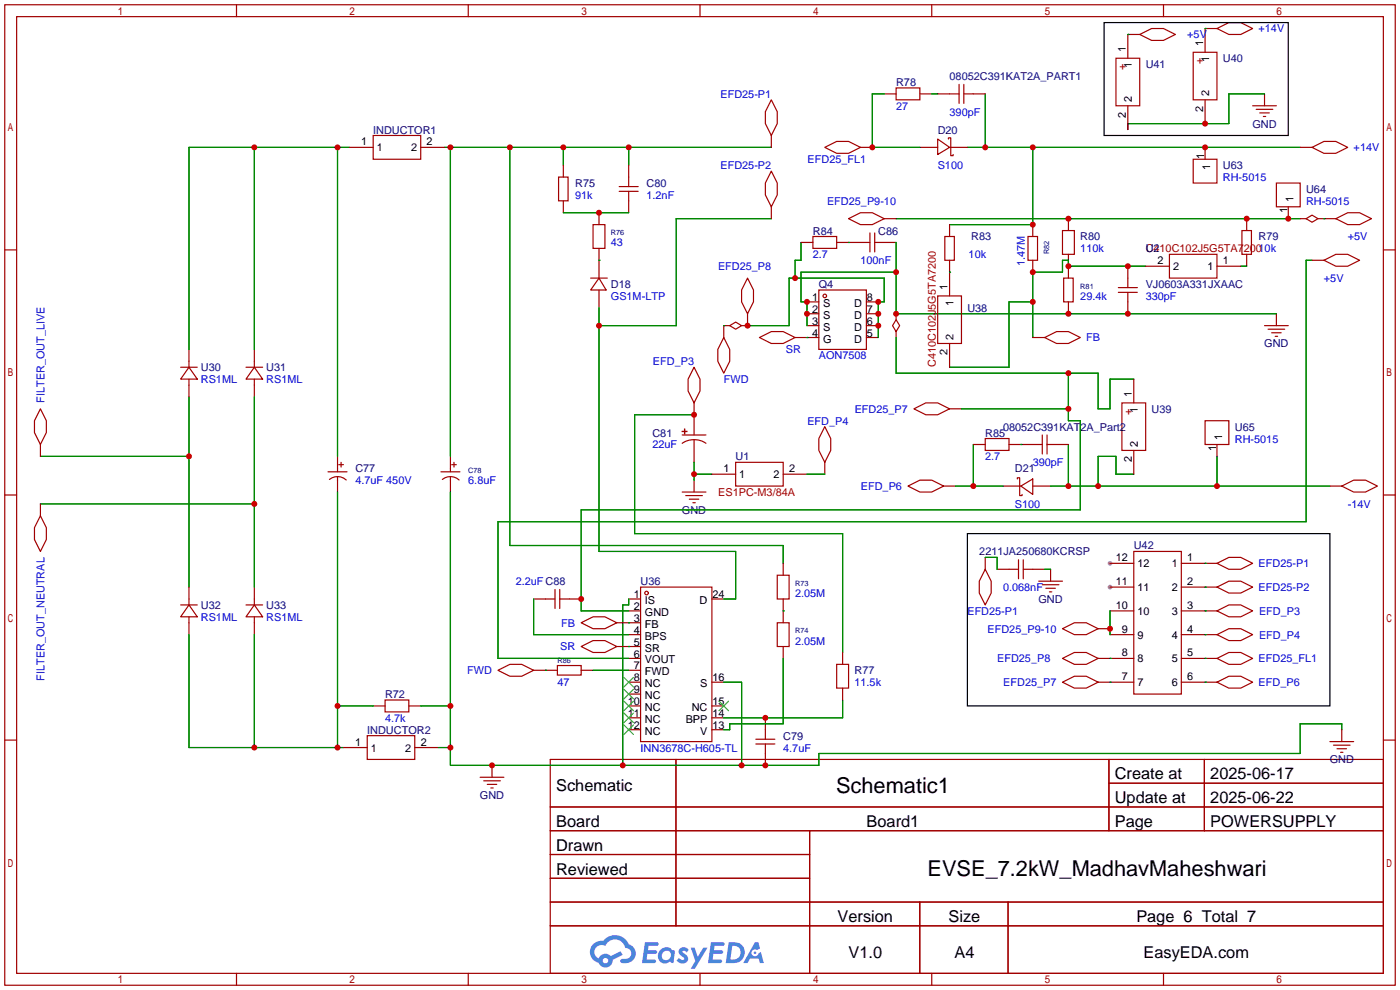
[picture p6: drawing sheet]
<svg xmlns="http://www.w3.org/2000/svg" width="299mm" height="212mm" viewBox="0 0 299 212" stroke-linecap="round" stroke-linejoin="round" font-family="sans-serif">
<g fill="#999">
<circle cx="237.2" cy="125.5" r=".51"/>
<circle cx="237.2" cy="120.4" r=".51"/>
</g>
<g fill="none" stroke="#a10000" stroke-width=".25">
<path d="M1 1h297.2v209.6h-297.2zM3.6 3.6h292.1v204.4h-292.1zM50.5 1v2.6M100.1 1v2.6M149.6 1v2.6M199.1 1v2.6M248.7 1v2.6M1 53.4h2.6M295.7 53.4h2.5M1 105.8h2.6M295.7 105.8h2.5M1 158.2h2.6"/>
<path d="M295.7 158.2h2.5M117.6 162.3h178.1v45.7h-178.1zM117.6 172.5h178.1M117.6 177.5h178.1M144.5 162.3v35.6M173 177.5v30.5M237 162.3v15.2M237 167.4h58.7M257.4 162.3v15.2M117.6 182.6h55.4M117.6 192.8h178.1M117.6 187.7h55.4"/>
<path d="M117.6 197.9h178.1M196.6 192.8v15.2M215.4 192.8v15.2M50.5 208v2.6M100.1 208v2.6M149.6 208v2.6M199.1 208v2.6M248.7 208v2.6"/>
</g>
<g fill="#5487ff">
<path d="M145.3 202.7a1.3 1.3 0 0 1 1.9 .3l-.4 .6a.54 .54 0 0 0-.9-.2l.1 .2a1.34 1.34 0 0 1 .9 1.8 1.47 1.47 0 0 1-2.3-.1l.5-.6 .8 .5a.31 .31 0 0 0 .4-.3 .31 .31 0 0 0-.3-.4 1.12 1.12 0 0 1-.7-1.8z"/>
<path d="M147.6 202.5h.9l.6 2 1.2-2h.9l-2.7 4.6h-.9l1-1.7z"/>
<path d="M137.8 201.4h1.7a1.31 1.31 0 0 1 1.2 .2 .4 .4 0 0 1-.3 .5l-1.8 .1-.1 .9h1.6a.4 .4 0 0 1 .4 .4 .4 .4 0 0 1-.5 .4h-1.6l-.2 1.2h1.4a.46 .46 0 0 1 .5 0 .46 .46 0 0 1 .1 .5l-.4 .2h-2.6z"/>
<path d="M151.9 201.4h1.7a1.32 1.32 0 0 1 1.2 .2 .39 .39 0 0 1-.3 .5l-1.8 .1-.1 .9h1.6a.4 .4 0 0 1 .4 .4 .4 .4 0 0 1-.4 .4h-1.7l-.2 1.2h1.4a.46 .46 0 0 1 .5 0 .46 .46 0 0 1 .1 .5l-.4 .2h-2.6z"/>
<path d="M161.3 201.4h.8l.3 1.3-.6 .4a.75 .75 0 0 0-1.1 .3 .75 .75 0 0 0 .5 1 .75 .75 0 0 0 .9-.7l.5-.2 .6 2.3h-.8l-.3-.9h-1.8l-.5 .9h-1z"/>
<path d="M155.7 201.4l-.6 4.4h1.5a2.27 2.27 0 0 0 2.6-2.2 2.27 2.27 0 0 0-2.7-2.2zM156.5 202.1a1.5 1.5 0 0 1 1.8 1.6 1.5 1.5 0 0 1-1.9 1.4h-.3z"/>
<path d="M141.2 203a1.6 1.6 0 0 0-.3 2.3 1.6 1.6 0 0 0 2.3 .2l.7 .3 .3-2.4-.1-.3-.5-.1a1.58 1.58 0 0 0-2.4 0zM141.8 203.5a.98 .98 0 0 1 1.6 .4 .98 .98 0 0 1-1.1 1.3 .94 .94 0 0 1-.9-.7 .94 .94 0 0 1 .4-1z"/>
<path d="M126.8 201.8a2.37 2.37 0 0 0 1.1 4 1.54 1.54 0 0 0 1.8 1 1.54 1.54 0 0 0 1.2-1.6l2.2-1.1-.5-.8-2 1a1.57 1.57 0 0 0-2.7 .5 1.5 1.5 0 0 1-.7-2.1 1.5 1.5 0 0 1 2.2-.5 2.23 2.23 0 0 1 2.3-1.4 2.23 2.23 0 0 1 2 1.8 1.16 1.16 0 0 1 1.2 1.1 1.16 1.16 0 0 1-1.1 1.2h-.7a.47 .47 0 0 0-.5 .4 .47 .47 0 0 0 .4 .5 2.17 2.17 0 0 0 2.5-.9 2.17 2.17 0 0 0-.3-2.7l-.8-.4a3.2 3.2 0 0 0-5.5-.7l-1.1 .1zM128.8 205.3a.6 .6 0 0 1 1.2 0 .6 .6 0 0 1-1.2 0z"/>
<circle cx="161.4" cy="203.6" r=".28"/>
</g>
<g fill="none" stroke="#008700" stroke-width=".25">
<path d="M241 7.4h.1M257.6 6.1h.1M54.4 31.5v43.2M72.1 31.5v66M74.7 31.5h-34.3v43.2M95 31.5h69.8M96.3 31.5v66M109 31.5v85.1h58.4v3.8M120.4 31.5v3.8M134.4 31.5v3.8M189 20.1h-2.6v11.4h10.2M199.1 20.1h1.3"/>
<path d="M206.8 31.5h71.1M210.6 20.1v11.4M220.7 31.5v16.5h-17.8M270.3 20.1h-7.7v6.3h-21.6v1.3M120.4 45.5h14M128 55.6h.1M164.8 46.7h-20.3v22.9h-16.5M171.2 51.8v3.8h-1.3v3.8M181.4 51.8h.1M191.5 46.7h86.4M191.5 58.2h-20.3v6.3h1.3v5.1M191.5 51.8v15.3h81.3"/>
<path d="M202.9 58.2h.1M244.9 56.9h-16.6v-1.3h-1.2v2.6h-6.4v13.9M265.2 56.9h1.2M280.4 55.6h-1.3v55.9h-172.7v29.2h28M283 46.7h.1M128 65.8v52.1h29.2v10.1h-2.5M154.7 69.6h.1M159.8 69.6h8.9v-10.2h20.3v5.1h-1.3v7.6M172.5 72.1h.1M191.5 72.1v7.7h43.2v7.6h2.5v-6.4h5.1M220.7 64.5h-5.1v14h-12.7M228.3 79.8v10.1h2.6v19.1h-106.7v21.6h10.2"/>
<path d="M8.6 97.5h31.8M40.4 84.8v40.7M54.4 84.8v40.7M148.3 88.6h-12.7v25.4h44.5v25.4M148.3 98.8v3.8M205.5 87.4h22.8M208 95v8.9M218.2 95h.1M228.3 95v8.9M260.1 97.5v6.4M8.6 107.7h45.8M72.1 105.2v54.6"/>
<path d="M96.3 105.2v58.4h78.7v-2.6h102.9v-6.3h8.9v1.3M148.3 101.3h3.8M172.5 101.3h3.8M204.2 103.9h10.2M210.6 119.1h2.5v2.6M224.5 103.9h59.7M242.3 101.3h-3.8v-3.8h-3.8v6.4M40.4 135.6v24.2h33M54.4 135.6v24.2M114 128v7.6h20.4M134.4 138.2h.1M134.4 133.1h.1"/>
<path d="M134.4 128v1.3h-1.3v34.3M167.4 130.6h.1M223.3 121.7h1.2M237.2 130.6v5M257.6 135.6h.1M257.6 125.5h.1M257.6 130.6h.1M257.6 120.4h.1M72.1 150.9h7.7M89.9 150.9h6.4M93.7 159.8h2.6M116.6 143.3h.1"/>
<path d="M126.7 143.3h7.7M154.7 145.8h3.8v17.8M167.4 140.7v14h-11.4v1.3h-1.3M180.1 149.6v3.8h-25.4M237.2 145.8h.1M237.2 140.7h.1M257.6 145.8h.1M257.6 140.7h.1"/>
</g>
<g fill="none" stroke="#a10000" stroke-width=".25">
<path d="M191.5 18.8h5.1v2.5h-5.1zM205 18v4.1M206 18v4.1M238.5 12.4h5.1v10.2h-5.1zM243.6 7.4l2.5-1.3h2.6l2.5 1.3-2.5 1.2h-2.6zM243.6 7.4h-2.6v5M255 11.2h5.1v10.1h-5.1zM260.1 6.1l2.5-1.3h2.6l2.5 1.3-2.5 1.3h-2.6zM260.1 6.1h-2.5v5.1M74.7 31.5h5.1M79.8 29h10.1v5h-10.1zM89.9 31.5h5.1"/>
<path d="M119.4 37.8h2v5.1h-2zM120.4 35.3v2.5M132.3 39.9h4.1M134.4 35.3v4.6M164.8 21.3l1.3 2.6v2.5l-1.3 2.6-1.2-2.6v-2.5zM164.8 36.6l1.3 2.5v2.6l-1.3 2.5-1.2-2.5v-2.6zM164.8 29v2.5M176.3 31.5l2.5-1.3h2.6l2.5 1.3-2.5 1.3h-2.6zM183.9 31.5h2.5M189 20.1h2.5M196.6 31.5h3.8M196.6 20.1h2.5"/>
<path d="M200.4 29.7l2.5 1.8-2.5 1.5zM200.4 20.1h4.6M202.7 29.7v-.2h.5v3.8h.5v-.3M202.9 31.5h3.9M206 20.1h4.6M241 22.6v5.1M255 34h5.1v5.1h-5.1zM257.6 21.3v5.1M257.6 31.5v2.5M267.7 22.6h5.1M268.5 23.4h3.5M269.2 24.1h2.1"/>
<path d="M270 24.9h.5M270.3 20.1v2.5M272.8 39.1h5.1v5.1h-5.1zM277.9 31.5h2.5M280.4 31.5l2.6-1.3h2.5l2.5 1.3-2.5 1.3h-2.5zM120.4 42.9v2.6M126.2 59.4h3.6M126.7 48h2.6v5.1h-2.6zM128 59.4l1.5 2.6h-3.3zM128 45.5v2.5M128 53.1v6.3M132.3 40.9h4.1"/>
<path d="M134.4 40.9v4.6M159.8 59.4l1.2 2.6v2.5l-1.2 2.6-1.3-2.6v-2.5zM164.8 44.2v2.5M171.2 51.8h2.5M173.7 50.5h5.1v2.6h-5.1zM178.8 51.8h7.1M181.4 46.7l2.5-1.2h2.5l2.6 1.2-2.6 1.3h-2.5zM185.9 49.8v4M186.9 51.8h4.6M186.9 49.8v4M189 46.7h2.5M201.9 50.5h2.1v5.1h-2.1z"/>
<path d="M202.9 48v2.5M202.9 55.6v7.6M219.7 50.5h2v5.1h-2zM220.7 48v2.5M220.7 55.6v2.6M227.1 49.3h2.5v5.1h-2.5zM227.3 59.4h2.1v5.1h-2.1zM228.3 46.7v2.6M228.3 54.4v5M241 56.9v4.6M244.9 56.9h5M249.9 54.4h10.2v5h-10.2z"/>
<path d="M260.1 56.9h5.1M265.4 49.3h2.1v5.1h-2.1zM266.4 46.7v2.6M266.4 54.4v2.5M275.3 44.2v2.5M277.9 46.7h1.2M279.1 46.7l1.3-.7 1.3 .7-1.3 .8zM280.4 55.6h2.6M281.7 46.7h3.8M283 55.6l2.5-1.2h2.5l2.6 1.2-2.6 1.3h-2.5zM285.5 46.7l2.5-1.2h2.6l2.5 1.2-2.5 1.3h-2.6zM38.6 78.5h3.6"/>
<path d="M40.4 78.5l1.8 2.5h-3.6zM40.4 74.7v3.8M52.6 78.5h3.5M54.4 78.5l1.7 2.5h-3.5zM54.4 74.7v3.8M128 62v3.8M148.3 78.5l1.3 2.5v2.6l-1.3 2.5-1.2-2.5v-2.6zM154.7 72.1l1.3 2.6v2.5l-1.3 2.6-1.3-2.6v-2.5zM156 69.6l1.2-.8 1.3 .8-1.3 .8zM156 69.6h-1.3v2.5M159.8 67.1v2.5h-1.3M162.3 72.1l2.5-1.2h2.6l2.5 1.2-2.5 1.3h-2.6z"/>
<path d="M169.9 72.1h5.1M172.5 69.6h2.5M172.5 64.5h2.5M172.5 67.1h2.5M175 62h10.2v12.7h-10.2zM185.2 69.6h2.5M185.2 64.5h2.5M185.2 67.1h2.5M185.2 72.1h2.5M191.5 68.3l.8 1.3-.8 1.3-.7-1.3zM191.5 67.1v1.2M191.5 70.9v1.2"/>
<path d="M200.4 63.2h5.1v10.2h-5.1zM202.9 73.4v5.1M220.7 72.1h2.6M223.3 72.1l2.5-1.2h2.5l2.6 1.2-2.6 1.3h-2.5zM228.3 64.5v2.6M239 61.5h4.1M239 62.5h4.1M241 62.5v4.6M270.3 69.6h5M271 70.4h3.6M271.8 71.1h2M272.5 71.9h.5"/>
<path d="M272.8 67.1v2.5M8.6 87.4l1.3 2.5v2.6l-1.3 2.5-1.2-2.5v-2.6zM8.6 95v2.5M40.4 81v3.8M54.4 81v3.8M72.1 97.5v3.3M72.4 99.3h1M72.9 98.8v1M96.3 97.5v3.3M96.5 99.3h1M97 98.8v1M145.8 92.2h1z"/>
<path d="M145.8 93h5.1M146.3 91.7v1zM148.3 94l1.6 .2 1 .5M148.3 94l-1 .1-1.5 .6M148.3 86.1v6.9M148.3 94v4.8M157.2 98.8h10.2v5.1h-10.2zM176.3 91.2l1.2 2.5v2.6l-1.2 2.5-1.3-2.5v-2.6zM176.3 98.8v2.5M195.3 87.4l2.6-1.3h2.5l2.5 1.3-2.5 1.2h-2.5zM202.9 87.4h2.6M208 95h2.6"/>
<path d="M210.6 93.7h5v2.6h-5zM215.6 95h7.2M222.8 93v4M223.8 95h4.5M223.8 93v4M239.8 86.1h5.1v10.2h-5.1zM242.3 81v5.1M242.3 96.3v5M257.6 89.9h5v5.1h-5zM260.1 95v2.5M8.6 110.2l1.3 2.6v2.5l-1.3 2.6-1.2-2.6v-2.5zM8.6 107.7v2.5"/>
<path d="M70.1 100.8h4.1M70.4 102.5a2.74 2.74 0 0 1 3.6 .1M72.1 101.9v3.3M94.2 100.8h4.1M94.5 102.5a2.74 2.74 0 0 1 3.6 .1M96.3 101.9v3.3M145.8 105.2h5.1M146.6 105.9h3.5M147.3 106.7h2.1M148.1 107.4h.5M148.3 102.6v2.6M152.1 101.3h5.1"/>
<path d="M167.4 101.3h5.1M194.1 103.9l2.5-1.3h2.5l2.6 1.3-2.6 1.3h-2.5zM201.7 103.9h2.5M210.6 119.1v2.6M214.4 103.9h3.8M217.4 102.4v-.3h.5v3.8h.5v-.2M217.7 119.6v4.1M218.2 103.9l2.5-1.5v3.3zM218.7 119.6v4.1M220.7 103.9h3.8M242.3 117.9h10.2v30.4h-10.2zM284.2 103.9h2.6"/>
<path d="M286.8 103.9l2.5-1.3h2.5l2.6 1.3-2.6 1.3h-2.5zM38.6 129.3h3.6M40.4 129.3l1.8 2.5h-3.6zM40.4 125.5v3.8M40.4 131.8v3.8M52.6 129.3h3.5M54.4 129.3l1.7 2.5h-3.5zM54.4 125.5v3.8M54.4 131.8v3.8M114 128h4.6M118.6 126v4M119.6 128h4.6"/>
<path d="M119.6 126v4M124.2 138.2l2.5-1.3h2.6l2.5 1.3-2.5 1.2h-2.6zM124.2 133.1l2.5-1.3h2.6l2.5 1.3-2.5 1.3h-2.6zM131.8 133.1h5.1M131.8 138.2h5.1M134.4 128h2.5M134.4 130.6h2.5M134.4 135.6h2.5M136.9 125.5h15.2v33h-15.2zM152.1 128h2.6M166.1 122.9h2.6v5.1h-2.6zM166.1 133.1h2.6v5.1h-2.6z"/>
<path d="M167.4 120.4v2.5M167.4 128v5.1M167.4 138.2v2.5M180.1 139.4v2.6M210.6 121.7l1.2 2.5v2.5l-1.2 2.6-1.3-2.6v-2.5zM213.1 121.7h4.6M218.7 121.7h4.6M222 124.2h5.1M222.8 125h3.5M223.5 125.7h2.1M224.3 126.5h.5M224.5 121.7v2.5"/>
<path d="M227.1 134.4l2.5-1.3h2.6l2.5 1.3-2.5 1.2h-2.6zM234.7 134.4h2.5M237.2 130.6h5.1M237.2 135.6h5.1M237.2 120.4h5.1M237.2 125.5h5.1M252.5 130.6h7.6M252.5 135.6h7.6M252.5 120.4h7.6M252.5 125.5h7.6M260.1 135.6l2.5-1.2h2.6l2.5 1.2-2.5 1.3h-2.6zM260.1 125.5l2.5-1.3h2.6l2.5 1.3-2.5 1.2h-2.6z"/>
<path d="M260.1 130.6l2.5-1.3h2.6l2.5 1.3-2.5 1.2h-2.6zM260.1 120.4l2.5-1.3h2.6l2.5 1.3-2.5 1.3h-2.6zM73.4 159.8h5.1M78.5 157.2h10.1v5.1h-10.1zM79.8 150.9h2.5M82.3 149.6h5.1v2.5h-5.1zM87.4 150.9h2.5M88.6 159.8h5.1M106.4 143.3l2.6-1.3h2.5l2.5 1.3-2.5 1.2h-2.5zM114 143.3h5.1M119.1 142.2h5.1v2.1h-5.1zM124.2 143.3h2.5"/>
<path d="M134.4 150.9h2.5M134.4 140.7h2.5M134.4 143.3h2.5M134.4 145.8h2.5M134.4 148.3h2.5M134.4 153.4h2.5M134.4 156h2.5M152.1 150.9h2.6M152.1 145.8h2.6M152.1 153.4h2.6M152.1 156h2.6M161.5 158h4.1"/>
<path d="M161.5 159h4.1M163.6 153.4v4.6M163.6 159v4.6M178.8 142h2.6v5.1h-2.6zM180.1 147.1v2.5M227.1 145.8l2.5-1.3h2.6l2.5 1.3-2.5 1.3h-2.6zM227.1 140.7l2.5-1.3h2.6l2.5 1.3-2.5 1.3h-2.6zM234.7 140.7h7.6M234.7 145.8h7.6M252.5 140.7h7.6M252.5 145.8h7.6M260.1 145.8l2.5-1.3h2.6l2.5 1.3-2.5 1.3h-2.6z"/>
<path d="M260.1 140.7l2.5-1.3h2.6l2.5 1.3-2.5 1.3h-2.6zM284.2 158.5h5.1M285 159.3h3.5M286.8 156v2.5M102.6 166.1h5.1M103.4 166.9h3.5M104.1 167.6h2.1M104.9 168.4h.5M105.2 163.6v2.5M285.8 160h2M286.5 160.8h.5"/>
<circle cx="176.3" cy="63.2" r=".38"/>
<circle cx="138.2" cy="126.7" r=".38"/>
</g>
<path d="M133.3 144.8l2.1 2M133.3 147.3l2.1 2.1M133.3 149.9l2.1 2M133.3 152.4l2.1 2M133.3 154.9l2.1 2.1M135.4 144.8l-2.1 2M135.4 147.3l-2.1 2.1M135.4 149.9l-2.1 2M135.4 152.4l-2.1 2M135.4 154.9l-2.1 2.1M153.7 149.9l2 2M155.7 149.9l-2 2" fill="none" stroke="#3c3" stroke-width=".25"/>
<path d="M236 4.8h39.3v24.2h-39.3zM206.8 114h77.4v36.9h-77.4z" fill="none" stroke="#000" stroke-width=".25"/>
<g fill="#c00">
<circle cx="40.4" cy="97.5" r=".63"/>
<circle cx="54.4" cy="107.7" r=".63"/>
<circle cx="96.3" cy="31.5" r=".63"/>
<circle cx="109" cy="31.5" r=".63"/>
<circle cx="120.4" cy="31.5" r=".63"/>
<circle cx="134.4" cy="31.5" r=".63"/>
<circle cx="54.4" cy="31.5" r=".63"/>
<circle cx="72.1" cy="31.5" r=".63"/>
<circle cx="54.4" cy="159.8" r=".63"/>
<circle cx="72.1" cy="159.8" r=".63"/>
<circle cx="72.1" cy="150.9" r=".63"/>
<circle cx="163.6" cy="153.4" r=".63"/>
<circle cx="96.3" cy="159.8" r=".63"/>
<circle cx="96.3" cy="150.9" r=".63"/>
<circle cx="105.2" cy="163.6" r=".63"/>
<circle cx="133.1" cy="163.6" r=".63"/>
<circle cx="158.5" cy="163.6" r=".63"/>
<circle cx="163.6" cy="163.6" r=".63"/>
<circle cx="128" cy="45.5" r=".63"/>
<circle cx="128" cy="69.6" r=".63"/>
<circle cx="148.3" cy="101.3" r=".63"/>
<circle cx="148.3" cy="88.6" r=".63"/>
<circle cx="210.6" cy="31.5" r=".63"/>
<circle cx="220.7" cy="31.5" r=".63"/>
<circle cx="220.7" cy="48" r=".63"/>
<circle cx="257.6" cy="31.5" r=".63"/>
<circle cx="228.3" cy="46.7" r=".63"/>
<circle cx="266.4" cy="46.7" r=".63"/>
<circle cx="275.3" cy="46.7" r=".63"/>
<circle cx="186.4" cy="31.5" r=".63"/>
<circle cx="159.8" cy="69.6" r=".63"/>
<circle cx="169.9" cy="59.4" r=".63"/>
<circle cx="187.7" cy="64.5" r=".63"/>
<circle cx="187.7" cy="67.1" r=".63"/>
<circle cx="187.7" cy="69.6" r=".63"/>
<circle cx="208" cy="103.9" r=".63"/>
<circle cx="228.3" cy="103.9" r=".63"/>
<circle cx="234.7" cy="103.9" r=".63"/>
<circle cx="260.1" cy="103.9" r=".63"/>
<circle cx="228.3" cy="79.8" r=".63"/>
<circle cx="228.3" cy="87.4" r=".63"/>
<circle cx="124.2" cy="128" r=".63"/>
<circle cx="220.7" cy="58.2" r=".63"/>
<circle cx="220.7" cy="64.5" r=".63"/>
<circle cx="228.3" cy="56.9" r=".63"/>
<circle cx="241" cy="56.9" r=".63"/>
<circle cx="241" cy="67.1" r=".63"/>
<circle cx="228.3" cy="67.1" r=".63"/>
<circle cx="191.5" cy="67.1" r=".63"/>
<circle cx="191.5" cy="58.2" r=".63"/>
<circle cx="172.5" cy="64.5" r=".63"/>
<circle cx="172.5" cy="67.1" r=".63"/>
<circle cx="257.6" cy="26.4" r=".63"/>
<circle cx="237.2" cy="134.4" r=".63"/>
</g>
<g font-size="4.7">
<text x="178.7" y="169.5">Schematic1</text>
<text x="198.2" y="187.3">EVSE_7.2kW_MadhavMaheshwari</text>
</g>
<g font-size="3.5">
<text x="238.3" y="166.6">Create at</text>
<text x="258.7" y="166.6">2025-06-17</text>
<text x="118.9" y="169.1">Schematic</text>
<text x="238.3" y="171.7">Update at</text>
<text x="258.7" y="171.7">2025-06-22</text>
<text x="118.9" y="176.8">Board</text>
<text x="185.2" y="176.8">Board1</text>
<text x="238.3" y="176.8">Page</text>
<text x="258.7" y="176.8">POWERSUPPLY</text>
<text x="118.9" y="181.8">Drawn</text>
<text x="118.9" y="186.9">Reviewed</text>
<text x="179" y="197.1">Version</text>
<text x="202.7" y="197.1">Size</text>
<text x="242.9" y="197.1">Page 6 Total 7</text>
<text x="181.3" y="204.7">V1.0</text>
<text x="204" y="204.7">A4</text>
<text x="244.4" y="204.7">EasyEDA.com</text>
</g>
<g font-size="2.3">
<text x="240.6" y="11.2" transform="rotate(-90 240.6 11.2)">1</text>
<text x="257.1" y="9.9" transform="rotate(-90 257.1 9.9)">1</text>
<text x="241.9" y="14.5" transform="rotate(-90 241.9 14.5)">1</text>
<text x="258.4" y="13.2" transform="rotate(-90 258.4 13.2)">1</text>
<text x="241.9" y="21.8" transform="rotate(-90 241.9 21.8)">2</text>
<text x="257.1" y="23.9" transform="rotate(-90 257.1 23.9)">2</text>
<text x="258.4" y="20.6" transform="rotate(-90 258.4 20.6)">2</text>
<text x="240.6" y="25.2" transform="rotate(-90 240.6 25.2)">2</text>
<text x="77.2" y="31.1">1</text>
<text x="80.5" y="32.3">1</text>
<text x="87.9" y="32.3">2</text>
<text x="91.2" y="31.1">2</text>
<text x="257.4" y="33.9" transform="rotate(-90 257.4 33.9)">1</text>
<text x="258.6" y="36.3" transform="rotate(-90 258.6 36.3)">1</text>
<text x="275.1" y="45.6" transform="rotate(-90 275.1 45.6)">1</text>
<text x="276.4" y="43.3" transform="rotate(-90 276.4 43.3)">1</text>
<text x="247.4" y="56.5">2</text>
<text x="250.7" y="57.7">2</text>
<text x="258" y="57.7">1</text>
<text x="261.4" y="56.5">1</text>
<text x="173.6" y="64.3">1</text>
<text x="175.9" y="65.6">S</text>
<text x="182.5" y="65.6">D</text>
<text x="185.3" y="64.3">8</text>
<text x="202.5" y="62" transform="rotate(-90 202.5 62)">1</text>
<text x="203.8" y="65.3" transform="rotate(-90 203.8 65.3)">1</text>
<text x="173.6" y="71.9">4</text>
<text x="173.6" y="69.4">3</text>
<text x="173.6" y="66.9">2</text>
<text x="175.9" y="70.7">S</text>
<text x="175.9" y="68.1">S</text>
<text x="182.5" y="68.1">D</text>
<text x="182.5" y="70.7">D</text>
<text x="185.3" y="66.9">7</text>
<text x="185.3" y="69.4">6</text>
<text x="185.3" y="71.9">5</text>
<text x="175.9" y="73.2">G</text>
<text x="182.5" y="73.2">D</text>
<text x="202.5" y="76" transform="rotate(-90 202.5 76)">2</text>
<text x="203.8" y="72.6" transform="rotate(-90 203.8 72.6)">2</text>
<text x="241.9" y="84.8" transform="rotate(-90 241.9 84.8)">1</text>
<text x="243.2" y="88.2" transform="rotate(-90 243.2 88.2)">1</text>
<text x="243.2" y="95.5" transform="rotate(-90 243.2 95.5)">2</text>
<text x="261.2" y="94.1" transform="rotate(-90 261.2 94.1)">1</text>
<text x="154.7" y="100.9">1</text>
<text x="168.7" y="100.9">2</text>
<text x="241.9" y="98.8" transform="rotate(-90 241.9 98.8)">2</text>
<text x="259.9" y="96.4" transform="rotate(-90 259.9 96.4)">1</text>
<text x="158" y="102.2">1</text>
<text x="165.3" y="102.2">2</text>
<text x="238.5" y="120">12</text>
<text x="253.7" y="120">1</text>
<text x="238.5" y="125.1">11</text>
<text x="243.1" y="121.2">12</text>
<text x="250.4" y="121.2">1</text>
<text x="253.7" y="125.1">2</text>
<text x="135.5" y="127.8">1</text>
<text x="135.5" y="130.4">2</text>
<text x="137.8" y="129.1">IS</text>
<text x="137.8" y="131.6">GND</text>
<text x="149.5" y="129.1">D</text>
<text x="152.3" y="127.8">24</text>
<text x="238.5" y="130.1">10</text>
<text x="243.1" y="131.4">10</text>
<text x="243.1" y="126.3">11</text>
<text x="250.4" y="126.3">2</text>
<text x="250.4" y="131.4">3</text>
<text x="253.7" y="130.1">3</text>
<text x="135.5" y="132.9">3</text>
<text x="135.5" y="135.4">4</text>
<text x="135.5" y="138">5</text>
<text x="137.8" y="134.2">FB</text>
<text x="137.8" y="136.7">BPS</text>
<text x="239.8" y="135.2">9</text>
<text x="243.1" y="136.5">9</text>
<text x="250.4" y="136.5">4</text>
<text x="253.7" y="135.2">4</text>
<text x="135.5" y="140.5">6</text>
<text x="135.5" y="143.1">7</text>
<text x="137.8" y="139.3">SR</text>
<text x="137.8" y="141.8">VOUT</text>
<text x="239.8" y="140.3">8</text>
<text x="243.1" y="141.6">8</text>
<text x="250.4" y="141.6">5</text>
<text x="253.7" y="140.3">5</text>
<text x="135.5" y="145.6">8</text>
<text x="135.5" y="148.1">9</text>
<text x="137.8" y="144.3">FWD</text>
<text x="137.8" y="146.9">NC</text>
<text x="137.8" y="149.4">NC</text>
<text x="149.7" y="146.9">S</text>
<text x="152.3" y="145.6">16</text>
<text x="239.8" y="145.4">7</text>
<text x="243.1" y="146.6">7</text>
<text x="250.4" y="146.6">6</text>
<text x="253.7" y="145.4">6</text>
<text x="134.2" y="150.7">10</text>
<text x="134.2" y="153.2">11</text>
<text x="134.2" y="155.8">12</text>
<text x="137.8" y="152">NC</text>
<text x="137.8" y="154.5">NC</text>
<text x="146.5" y="154.5">BPP</text>
<text x="147.8" y="152">NC</text>
<text x="152.3" y="155.8">13</text>
<text x="152.3" y="153.2">14</text>
<text x="152.3" y="150.7">15</text>
<text x="75.9" y="159.3">1</text>
<text x="79.2" y="160.6">1</text>
<text x="86.6" y="160.6">2</text>
<text x="89.9" y="159.3">2</text>
<text x="137.8" y="157">NC</text>
<text x="149.7" y="157">V</text>
</g>
<g font-size="2.3" fill="#00f">
<text x="253.7" y="8.2">+5V</text>
<text x="269" y="6.9">+14V</text>
<text x="154" y="20.9">EFD25-P1</text>
<text x="191.5" y="23.5">27</text>
<text x="202.9" y="24.7">390pF</text>
<text x="172.6" y="34.9">EFD25_FL1</text>
<text x="289.3" y="32.3">+14V</text>
<text x="154" y="36.2">EFD25-P2</text>
<text x="200.4" y="36.2">S100</text>
<text x="261.4" y="38.7">RH-5015</text>
<text x="122.9" y="42.5">91k</text>
<text x="138.2" y="42.5">1.2nF</text>
<text x="176.8" y="43.8">EFD25_P9-10</text>
<text x="279.1" y="43.8">RH-5015</text>
<text x="130.6" y="52.7">43</text>
<text x="230.9" y="53.9">110k</text>
<text x="288" y="51.4">+5V</text>
<text x="153.5" y="57.7">EFD25_P8</text>
<text x="173.7" y="55.2">2.7</text>
<text x="183.9" y="56.5">100nF</text>
<text x="207" y="55.2">10k</text>
<text x="219" y="56.9" transform="rotate(-90 219 56.9)">1.47M</text>
<text x="130.6" y="64.1">GS1M-LTP</text>
<text x="230.9" y="64.1">29.4k</text>
<text x="244.9" y="64.1">330pF</text>
<text x="283" y="60.3">+5V</text>
<text x="168" y="75.5">SR</text>
<text x="175" y="76.8">AON7508</text>
<text x="232.2" y="73">FB</text>
<text x="42.9" y="81.9">RS1ML</text>
<text x="56.9" y="81.9">RS1ML</text>
<text x="139.5" y="78.1">EFD_P3</text>
<text x="154.7" y="81.9">FWD</text>
<text x="9.5" y="86.1" transform="rotate(-90 9.5 86.1)">FILTER_OUT_LIVE</text>
<text x="182.7" y="88.2">EFD25_P7</text>
<text x="139.4" y="95.8">22uF</text>
<text x="172.6" y="90.8">EFD_P4</text>
<text x="263.9" y="94.6">RH-5015</text>
<text x="210.6" y="98.4">2.7</text>
<text x="220.7" y="99.7">390pF</text>
<text x="75.9" y="103.5">4.7uF 450V</text>
<text x="100.1" y="103.5">6.8uF</text>
<text x="184" y="104.7">EFD_P6</text>
<text x="216.9" y="108.5">S100</text>
<text x="288" y="108.5">-14V</text>
<text x="110.2" y="125.1">2.2uF C88</text>
<text x="269" y="121.2">EFD25-P1</text>
<text x="169.9" y="127.6">2.05M</text>
<text x="206.8" y="131.4">EFD25-P1</text>
<text x="214.4" y="126.3">0.068nF</text>
<text x="269" y="126.3">EFD25-P2</text>
<text x="269.1" y="131.4">EFD_P3</text>
<text x="42.9" y="132.7">RS1ML</text>
<text x="56.9" y="132.7">RS1ML</text>
<text x="120" y="133.9">FB</text>
<text x="169.9" y="137.8">2.05M</text>
<text x="211.1" y="135.2">EFD25_P9-10</text>
<text x="269.1" y="136.5">EFD_P4</text>
<text x="119.7" y="139">SR</text>
<text x="213.1" y="141.6">EFD25_P8</text>
<text x="269" y="141.6">EFD25_FL1</text>
<text x="9.5" y="145.5" transform="rotate(-90 9.5 145.5)">FILTER_OUT_NEUTRAL</text>
<text x="99.9" y="144.1">FWD</text>
<text x="119.1" y="146.6">47</text>
<text x="182.6" y="146.6">11.5k</text>
<text x="214.4" y="146.6">EFD25_P7</text>
<text x="269" y="146.6">EFD_P6</text>
<text x="82.3" y="154.3">4.7k</text>
<text x="136.9" y="160.6">INN3678C-H605-TL</text>
<text x="167.4" y="160.6">4.7uF</text>
</g>
<g font-size="2.3" fill="#000080">
<text x="202.9" y="17.1">08052C391KAT2A_PART1</text>
<text x="244.9" y="14.6">U41</text>
<text x="261.4" y="13.3">U40</text>
<text x="191.5" y="18.4">R78</text>
<text x="79.8" y="28.5">INDUCTOR1</text>
<text x="200.4" y="28.5">D20</text>
<text x="267.7" y="27.3">GND</text>
<text x="122.9" y="40">R75</text>
<text x="138.2" y="40">C80</text>
<text x="261.4" y="36.2">U63</text>
<text x="279.1" y="41.2">U64</text>
<text x="173.7" y="50.1">R84</text>
<text x="187.7" y="50.1">C86</text>
<text x="207.6" y="51.4">R83</text>
<text x="230.9" y="51.4">R80</text>
<text x="244.9" y="53.9">U2</text>
<text x="269" y="51.4">R79</text>
<text x="130.6" y="61.6">D18</text>
<text x="175" y="61.6">Q4</text>
<text x="244.9" y="61.6">VJ0603A331JXAAC</text>
<text x="206.8" y="66.6">U38</text>
<text x="270.2" y="74.3">GND</text>
<text x="42.9" y="79.3">U30</text>
<text x="56.9" y="79.3">U31</text>
<text x="246.1" y="88.2">U39</text>
<text x="139.4" y="93.3">C81</text>
<text x="210.6" y="93.3">R85</text>
<text x="214.4" y="92">08052C391KAT2A_Part2</text>
<text x="263.9" y="92">U65</text>
<text x="75.9" y="100.9">C77</text>
<text x="157.2" y="98.4">U1</text>
<text x="216.9" y="100.9">D21</text>
<text x="145.8" y="109.8">GND</text>
<text x="209.3" y="118.7">2211JA250680KCRSP</text>
<text x="242.3" y="117.4">U42</text>
<text x="136.9" y="125.1">U36</text>
<text x="42.9" y="130.1">U32</text>
<text x="56.9" y="130.1">U33</text>
<text x="222" y="128.9">GND</text>
<text x="82.3" y="149.2">R72</text>
<text x="182.6" y="144.1">R77</text>
<text x="78.5" y="156.8">INDUCTOR2</text>
<text x="167.4" y="158.1">C79</text>
<text x="284.2" y="163.2">GND</text>
<text x="102.6" y="170.8">GND</text>
</g>
<g font-size="2.3" fill="#a00000">
<text x="240.6" y="15" transform="rotate(-90 240.6 15)">+</text>
<text x="257.1" y="13.7" transform="rotate(-90 257.1 13.7)">+</text>
<text x="244.9" y="53.9">C410C102J5G5TA720010k</text>
<text x="200" y="78.5" transform="rotate(-90 200 78.5)">C410C102J5G5TA7200</text>
<text x="241.9" y="88.6" transform="rotate(-90 241.9 88.6)">+</text>
<text x="153.5" y="106">ES1PC-M3/84A</text>
</g>
<g font-size="1.6" fill="#000080">
<text x="130.6" y="50.3">R76</text>
<text x="224.3" y="54.4" transform="rotate(-90 224.3 54.4)">R82</text>
<text x="230.9" y="61.7">R81</text>
<text x="100.1" y="101.1">C78</text>
<text x="169.9" y="125.2">R73</text>
<text x="169.9" y="135.4">R74</text>
<text x="119.1" y="141.7">R86</text>
</g>
</svg>
